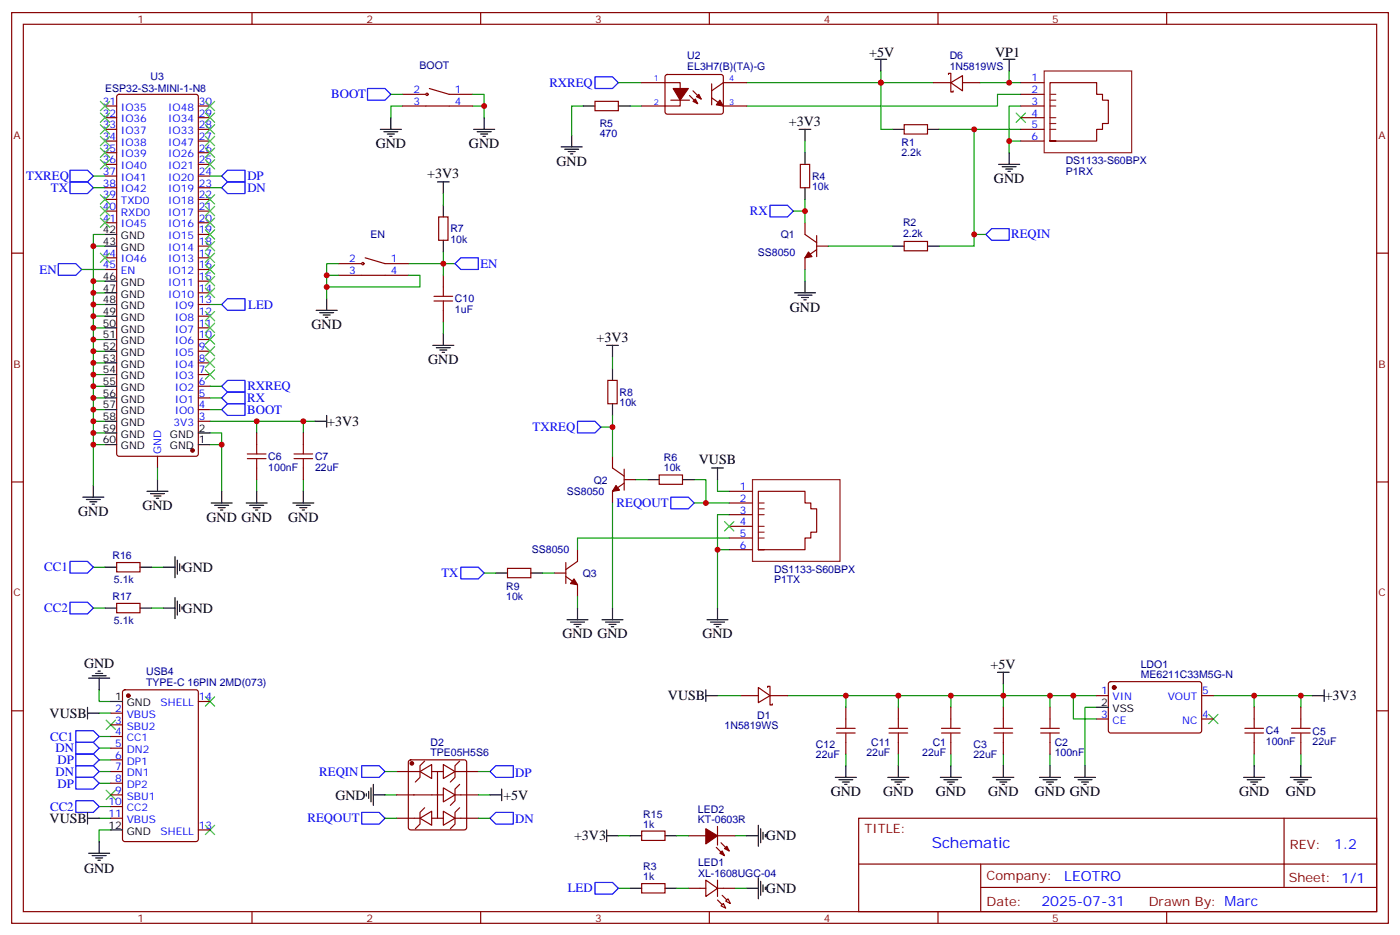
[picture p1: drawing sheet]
<svg xmlns="http://www.w3.org/2000/svg" width="423mm" height="283mm" viewBox="0 0 423 283" stroke-linecap="round" stroke-linejoin="round" font-family="sans-serif">
<g fill="none" stroke="#870000" stroke-width=".35">
<path d="M3.5 3.8h416.3v275.2h-416.3zM7.1 7.3h409.2v268.1h-409.2zM76.2 3.8v3.5M145.3 3.8v3.5M214.5 3.8v3.5M283.6 3.8v3.5M352.8 3.8v3.5M31.7 32h3.6M31.7 35.6h3.6M31.7 39.1h3.6M35.5 28.7l.5-.2h23.3l.6 .4 .1 108.3-.3 .5-.4 .2h-23.3l-.5-.3-.2-.4v-108zM60 32h3.5"/>
<path d="M60 35.6h3.5M60 39.1h3.5M121.7 28.5h7.1M121.7 32h21.2M129.8 26.7l6 1.8h7.1M179.9 30.6h7.1v2.8h-7.1zM194 25h11.7v7h-11.7M201.3 22.7l.5-.2 16.5 .1 .4 .6v10.9l-.7 .4-16.5-.1-.4-.6v-10.6zM202.8 30.3h5.7M208.5 28.9l2.5 2.4M209.5 27.4l2.5 2.5M215.2 29.6l3.5 2.4h7.1"/>
<path d="M215.2 25.3v6.4M225.8 25h-7.1l-3.5 2.4M273.4 37.7h7.1v2.8h-7.1zM282.2 25h5.3M286.8 22.5v-.3h.7v2.8M287.5 25l3.5-2.1v4.5zM287.5 25v2.8h.7v-.4M291 25h5.3M308.7 25h7M308.7 28.5h7M308.7 32h7M308.7 35.6h7"/>
<path d="M308.7 39.1h7M31.7 42.6h3.6M31.7 56.7h3.6M31.7 53.2h3.6M31.7 49.7h3.6M31.7 46.1h3.6M60 42.6h3.5M60 56.7h3.5M60 53.2h3.5M60 49.7h3.5M60 46.1h3.5M242 49.7h2.8v7h-2.8z"/>
<path d="M308.7 42.6h7M317.5 42.6v-17.6h14.1v3.5h1.8v1.8h1.7v7h-1.7v1.8h-1.8v3.5h-14.1h1.8M3.5 76.5h3.6M31.7 77.9h3.6M31.7 67.3h3.6M31.7 63.8h3.6M31.7 60.3h3.6M60 74.4h3.5M60 77.9h3.5M60 70.8h3.5M60 67.3h3.5M60 63.8h3.5"/>
<path d="M60 60.3h3.5M102.3 79.7h7.1M110.4 77.9l6 1.8h7.1M132.6 65.5h2.9v7.1h-2.9zM243.4 67.3v3.5l3.5 2.5M246.9 75.4l-3.5 2.5v3.5M246.9 74.4h3.6M246.9 71.2v6.3M273.4 73h7.1v2.8h-7.1zM416.3 76.5h3.5M31.7 81.4h3.6M60 99.1h3.5"/>
<path d="M60 95.5h3.5M60 92h3.5M60 88.5h3.5M60 84.9h3.5M60 81.4h3.5M102.3 83.2h21.2M134.1 83.2v3.5M134.1 93.8v3.5M60 116.7h3.5M60 113.2h3.5M60 109.6h3.5M60 106.1h3.5"/>
<path d="M60 102.6h3.5M183.8 114.9h2.8v7.1h-2.8zM47.6 137.9v3.5M60 127.3h3.5M60 123.8h3.5M60 120.2h3.5M77.6 130.8v3.5M91.7 130.8v3.5M185.2 137.9v3.5l3.5 2.5M3.5 145.6h3.6M77.6 141.4v3.5M91.7 141.4v3.5"/>
<path d="M188.7 146l-3.5 2.4v3.6M188.7 144.9h3.6M188.7 141.7v6.4M199.3 143.5h7.1v2.8h-7.1zM220.5 148.4h7M220.5 152h7M220.5 155.5h7M220.5 159h7M416.3 145.6h3.5M35.3 170h7v2.8h-7zM153.5 171.7h7v2.9h-7zM167.6 173.1h3.5"/>
<path d="M171.1 174.2l3.5 2.5v3.5M171.1 170v6.3M174.6 166.1v3.5l-3.5 2.5M220.5 162.6h7M220.5 166.1h7M229.3 166.1v-17.7h14.1v3.6h1.8v1.7h1.7v7.1h-1.7v1.8h-1.8v3.5h-14.1h1.8M35.3 182.3h7v2.8h-7zM3.5 214.8h3.6M33.5 215.5h3.5M33.5 219h3.5M37.3 208.6l.4-.2h21.6l.6 .5 .1 44.7-.5 .6-21.8 .1-.6-.5-.1-44.7zM60 211.9h3.5"/>
<path d="M224 210.2h5.3M229.3 207.7l3.5 2.5-3.5 2.1zM232.1 207.7v-.3h.7v2.8M232.8 210.2v2.8h.7v-.3M232.8 210.2h5.3M255.8 213.7v3.5M271.6 213.7v3.5M287.5 213.7v3.5M303.4 213.7v3.5M317.5 213.7v3.5M331.6 210.2h3.5M331.6 217.2h3.5"/>
<path d="M335.4 206.2l.4-.2h27.1l.5 .7-.1 14.3-.6 .5-27.1-.1-.5-.6v-14.1zM363.4 210.2h3.5M363.4 217.2h3.5M379.2 213.7v3.5M393.3 213.7v3.5M416.3 214.8h3.5M33.5 222.5h3.5M33.5 226.1h3.5M33.5 229.6h3.5M33.5 233.1h3.5M33.5 236.6h3.5M119.9 233.1h7.1"/>
<path d="M123.7 229.8l.5-.2h16.2l.5 .2 .2 .5v19.7l-.2 .5-.5 .3h-16.2l-.5-.3-.2-.5v-19.7zM127 233.1l3.5-2.1v4.2zM128.4 229.9l-1.4 1.5v3.5l-1.4 1.4M134.1 238.1l3.5 2.1-3.5 2.1zM134.1 231l3.5 2.1-3.5 2.1zM139 237l-1.4 1.4v3.5l-1.4 1.4M139 229.9l-1.4 1.5v3.5l-1.4 1.4M139.3 233.1h5.3M255.8 224.3v3.5M271.6 224.3v3.5M287.5 224.3v3.5M303.4 224.3v3.5"/>
<path d="M317.5 224.3v3.5M379.2 224.3v3.5M393.3 224.3v3.5M33.5 240.2h3.5M33.5 243.7h3.5M33.5 247.2h3.5M60 250.8h3.5M119.9 240.2h6.9M119.9 247.2h7.1M127 247.2l3.5-2.1v4.2zM128.4 244.1l-1.4 1.4v3.5l-1.4 1.4M134.1 245.1l3.5 2.1-3.5 2.1z"/>
<path d="M139 244.1l-1.4 1.4v3.5l-1.4 1.4M139.3 240.2h5.3M139.3 247.2h5.3M194 251.1h7.1v2.8h-7.1zM208.1 252.5h5.3M216.6 256l2.5 2.5M217 252.5h5.2M217 249.7v5.6M218 254.6l2.5 2.5M259.6 247.2h156.7v28.2h-156.7zM388.3 247.3v20.8M76.2 275.4v3.6"/>
<path d="M145.3 275.4v3.6M194 267h7.1v2.8h-7.1zM208.1 268.4h5.3M213.4 265.9l3.6 2.5-3.6 2.5zM214.5 275.4v3.6M217 265.9v5M217 268.4h5.2M218 273.7l.7-.7 .7 1.4zM219.4 272.3l.7-.7 .7 1.4zM259.7 261.1h156.4M283.6 275.4v3.6M296.6 268.1h119.5"/>
<path d="M296.6 261.1v14.1M352.8 275.4v3.6"/>
<circle cx="129.1" cy="28.5" r=".35"/>
<circle cx="109.7" cy="79.7" r=".35"/>
</g>
<g fill="none" stroke="#000" stroke-width=".35">
<path d="M264.6 17.9h3.5M266.3 17.9v3.5M303.4 17.9h3.5M305.2 17.9v3.5M115 39.1h6.4M116.1 39.8h4.2M118.2 35.6v3.5M143.2 39.1h6.4M144.3 39.8h4.2M146.4 35.6v3.5M176.4 32h3.5M187 32h3.5"/>
<path d="M241.7 39.1h3.5M243.4 39.1v3.5M269.9 39.1h3.5M280.5 39.1h3.5M117.1 40.5h2.1M117.8 41.2h.7M132.3 55h3.5M134.1 55v3.5M145.3 40.5h2.2M146 41.2h.8M169.7 44.4h6.3M170.7 45.1h4.3"/>
<path d="M171.8 45.8h2.1M172.5 46.5h.7M172.9 40.9v3.5M243.4 46.1v3.6M243.4 56.7v3.6M302 49.7h6.3M303 50.4h4.3M304.1 51.1h2.1M304.8 51.8h.7M305.2 46.1v3.6M31.7 74.4h3.6M31.7 70.8h3.6"/>
<path d="M134.1 62v3.5M134.1 72.6v3.5M269.9 74.4h3.5M280.5 74.4h3.5M31.7 88.5h3.6M31.7 84.9h3.6M31.7 92h3.6M31.7 95.5h3.6M31.7 99.1h3.6M95.6 93.8h6.4M96.7 94.5h4.2M97.7 95.2h2.1"/>
<path d="M98.4 95.9h.7M98.8 90.2v3.6M240.2 88.5h6.4M241.3 89.2h4.2M242.4 89.9h2.1M243.1 90.6h.7M243.4 84.9v3.6M31.7 102.6h3.6M31.7 106.1h3.6M31.7 109.6h3.6M31.7 113.2h3.6M31.7 116.7h3.6"/>
<path d="M130.9 104.4h6.3M131.9 105.1h4.3M133 105.8h2.1M133.7 106.5h.7M134.1 100.8v3.6M183.4 104.4h3.6M185.2 104.4v3.5M185.2 111.4v3.5M31.7 127.3h3.6M31.7 134.3h3.6M31.7 130.8h3.6M31.7 120.2h3.6"/>
<path d="M31.7 123.8h3.6M60 134.3h3.5M60 130.8h3.5M95.2 127.3h3.6M98.8 125.5v3.5M185.2 122v3.5M25 150.2h6.4M26.1 150.9h4.2M27.2 151.6h2.1M27.9 152.3h.7M28.2 146.7v3.5M44.4 148.4h6.4"/>
<path d="M45.5 149.2h4.2M46.6 149.9h2.1M47.3 150.6h.7M47.6 144.9v3.5M63.9 152h6.3M64.9 152.7h4.2M66 153.4h2.1M66.7 154.1h.7M67 148.4v3.6M74.4 152h6.4M75.5 152.7h4.2M76.6 153.4h2.1"/>
<path d="M77.3 154.1h.7M77.6 148.4v3.6M88.5 152h6.4M89.6 152.7h4.2M90.7 153.4h2.1M91.4 154.1h.7M91.7 148.4v3.6M195.8 144.9h3.5M206.4 144.9h3.5M215.2 141.4h3.5M217 141.4v3.5M31.7 171.4h3.6"/>
<path d="M42.3 171.4h3.6M49.4 171.4h3.5M52.9 168.2v6.4M53.6 169.3v4.2M54.3 170.3v2.1M55 171v.7M149.9 173.1h3.6M160.5 173.1h3.5M31.7 183.7h3.6M42.3 183.7h3.6M49.4 183.7h3.5M52.9 180.6v6.3"/>
<path d="M53.6 181.6v4.2M54.3 182.7v2.1M55 183.4v.7M171.4 187.3h6.4M172.5 188h4.2M173.6 188.7h2.1M174.3 189.4h.7M174.6 183.7v3.6M182 187.3h6.4M183.1 188h4.2M184.1 188.7h2.2M184.9 189.4h.7"/>
<path d="M185.2 183.7v3.6M213.8 187.3h6.3M214.8 188h4.3M215.9 188.7h2.1M216.6 189.4h.7M217 183.7v3.6M26.5 213.7v3.5M26.5 215.5h3.5M26.8 204.9h6.4M27.9 204.2h4.2M28.9 203.5h2.1M29.6 202.8h.7"/>
<path d="M30 204.9v3.5M33.5 211.9h3.5M213.4 210.2h3.6M213.4 208.4v3.5M301.6 203.1h3.6M303.4 203.1v3.6M331.6 213.7h3.5M396.9 210.2h3.5M400.4 208.4v3.5M110.8 239.8v.7M111.5 239.1v2.1M112.2 238.1v4.2"/>
<path d="M112.9 237v6.3M151.7 238.4v3.5M252.6 234.9h6.3M253.6 235.6h4.3M254.7 236.3h2.1M255.4 237h.7M255.8 231.4v3.5M268.5 234.9h6.3M269.5 235.6h4.3M270.6 236.3h2.1M271.3 237h.7M271.6 231.4v3.5"/>
<path d="M284.3 234.9h6.4M285.4 235.6h4.2M286.5 236.3h2.1M287.2 237h.7M287.5 231.4v3.5M300.2 234.9h6.4M301.3 235.6h4.2M302.3 236.3h2.1M303 237h.7M303.4 231.4v3.5M314.3 234.9h6.4M315.4 235.6h4.2"/>
<path d="M316.4 236.3h2.2M317.1 237h.8M317.5 231.4v3.5M324.9 234.9h6.4M326 235.6h4.2M327 236.3h2.1M327.7 237h.7M328.1 231.4v3.5M376.1 234.9h6.3M377.1 235.6h4.3M378.2 236.3h2.1M378.9 237h.7"/>
<path d="M379.2 231.4v3.5M390.2 234.9h6.3M391.2 235.6h4.3M392.3 236.3h2.1M393 237h.7M393.3 231.4v3.5M26.5 247.2h3.5M26.5 245.5v3.5M26.8 257.8h6.4M27.9 258.5h4.2M28.9 259.2h2.1M29.6 259.9h.7"/>
<path d="M30 254.3v3.5M33.5 250.8h3.5M112.9 240.2h3.5M148.2 240.2h3.5M183.4 252.5h3.6M183.4 250.8v3.5M190.5 252.5h3.5M201.1 252.5h3.5M225.8 252.5h3.5M229.3 249.3v6.4M230 250.4v4.2M230.7 251.5v2.1"/>
<path d="M231.4 252.2v.7M190.5 268.4h3.5M201.1 268.4h3.5M225.8 268.4h3.5M229.3 265.2v6.4M230 266.3v4.2M230.7 267.3v2.2M231.4 268v.7"/>
</g>
<g fill="none" stroke="#008700" stroke-width=".35">
<path d="M118.2 28.5h3.5M121.7 32h-3.5v3.6M142.9 32h3.5v3.6M142.9 28.5h3.5v3.5M176.4 32h-3.5v8.9M187 25h7M190.5 32h3.5M225.8 25h56.4M266.3 21.4v17.7h3.6M284 39.1h24.7M294.6 39.1v35.3h-10.6M296.3 25h12.4"/>
<path d="M305.2 21.4v3.6M308.7 32h-3.5v14.1M308.7 28.5h-7.1v3.5h-75.8M28.2 56.7h3.5M28.2 53.2h3.5M63.5 56.7h3.5M63.5 53.2h3.5M134.1 58.5v3.5M243.4 42.6v3.5M305.2 42.6h3.5M28.2 74.4h3.5M31.7 70.8h-3.5v75.9"/>
<path d="M102.3 79.7h-3.5v10.5M123.5 79.7h14.1M134.1 76.1v7.1M239.9 63.8h3.5M243.4 60.3v7M250.5 74.4h19.4M294.6 70.8h3.5M24.7 81.4h7M28.2 92h3.5M28.2 84.9h3.5M28.2 88.5h3.5M28.2 95.5h3.5"/>
<path d="M28.2 99.1h3.5M63.5 92h3.5M98.8 83.2h3.5M123.5 83.2h3.5v3.5h-28.2M134.1 97.3v3.5M243.4 81.4v3.5M28.2 116.7h3.5M28.2 113.2h3.5M28.2 109.6h3.5M28.2 106.1h3.5M28.2 102.6h3.5M63.5 116.7h3.5"/>
<path d="M185.2 107.9v3.5M28.2 127.3h3.5M28.2 134.3h3.5M28.2 123.8h3.5M28.2 120.2h3.5M28.2 130.8h3.5M63.5 130.8h3.5v17.6M63.5 127.3h31.7M63.5 134.3h3.5M63.5 123.8h3.5M63.5 120.2h3.5M77.6 127.3v3.5"/>
<path d="M91.7 127.3v3.5M181.7 129h3.5M185.2 125.5v12.4M47.6 141.4v3.5M77.6 144.9v3.5M91.7 144.9v3.5M185.2 152v31.7M192.3 144.9h3.5M209.9 144.9h3.5v7.1h7.1M209.9 152h3.5M217 144.9v3.5h3.5M220.5 155.5h-3.5v28.2"/>
<path d="M28.2 171.4h3.5M45.9 171.4h3.5M146.4 173.1h3.5M164 173.1h3.6M217 166.1h3.5M220.5 162.6h-45.9v3.5M28.2 183.7h3.5M45.9 183.7h3.5M174.6 180.2v3.5M30 208.4v3.5h3.5M30 215.5h3.5M217 210.2h7"/>
<path d="M238.1 210.2h93.5M255.8 210.2v3.5M271.6 210.2v3.5M287.5 210.2v3.5M303.4 206.7v7M317.5 210.2v3.5M324.6 210.2v7h7M331.6 213.7h-3.5v17.7M366.9 210.2h30M379.2 210.2v3.5M393.3 210.2v3.5M30 236.6h3.5"/>
<path d="M30 233.1h3.5M30 229.6h3.5M30 226.1h3.5M30 222.5h3.5M116.4 233.1h3.5M144.6 233.1h3.6M255.8 227.8v3.6M271.6 227.8v3.6M287.5 227.8v3.6M303.4 227.8v3.6M317.5 227.8v3.6M379.2 227.8v3.6"/>
<path d="M393.3 227.8v3.6M30 247.2h3.5M30 243.7h3.5M33.5 250.8h-3.5v3.5M116.4 247.2h3.5M116.4 240.2h3.5M144.6 247.2h3.6M144.6 240.2h3.6M187 252.5h3.5M204.6 252.5h3.5M222.2 252.5h3.6M187 268.4h3.5"/>
<path d="M204.6 268.4h3.5M222.2 268.4h3.6"/>
</g>
<g fill="#870000" stroke="#870000" stroke-width=".35">
<path d="M244.5 76.1l1 1.4-2.1 .4z"/>
<path d="M219.1 256.4l.7-.7 .7 1.4z"/>
<path d="M217.7 257.8l.7-.7 .7 1.4z"/>
<path d="M213.4 250.4l3.6 2.1-3.6 2.5z"/>
<path d="M186.3 146.7l1 1.4-2.1 .3z"/>
<path d="M173.6 174.9l1 1.8-2.1-.4z"/>
<path d="M218.4 270.5l1.4 1.4z"/>
<path d="M217 271.9l1.4 1.4z"/>
<path d="M217.7 30.3l1 1.7-2.1-.3z"/>
<path d="M210.3 29.9l.7 1.4-1.5-.7z"/>
<path d="M210.6 29.2l.7-.7 .7 1.4z"/>
<path d="M203.6 26.7h4.5l-2.4 3.6z"/>
<circle cx="38.8" cy="210.2" r=".53"/>
<circle cx="336.9" cy="207.7" r=".53"/>
<circle cx="124.5" cy="230.6" r=".53"/>
<circle cx="58.2" cy="136.1" r=".53"/>
</g>
<g fill="none" stroke="#00f" stroke-width=".35">
<path d="M111.1 26.7h5.3l1.8 1.8-1.8 1.8h-5.3zM179.9 23.2h5.3l1.8 1.8-1.8 1.7h-5.3zM21.2 55h5.3l1.7 1.7-1.7 1.8h-5.3zM21.2 51.4h5.3l1.7 1.8-1.7 1.8h-5.3zM67 56.7l1.8-1.7h5.3v3.5h-5.3zM67 53.2l1.8-1.8h5.3v3.6h-5.3zM17.6 79.7h5.3l1.8 1.7-1.8 1.8h-5.3zM137.6 79.7l1.7-1.8h5.3v3.5h-5.3zM232.8 62h5.3l1.8 1.8-1.8 1.7h-5.3zM298.1 70.8l1.8-1.7h5.3v3.5h-5.3zM67 92l1.8-1.8h5.3v3.6h-5.3zM67 116.7l1.8-1.8h5.3v3.6h-5.3z"/>
<path d="M67 120.2l1.8-1.7h5.3v3.5h-5.3zM68.8 122h5.3v3.5h-5.3l-1.8-1.7zM174.6 127.3h5.3l1.8 1.7-1.8 1.8h-5.3zM202.8 150.2h5.3l1.8 1.8-1.8 1.7h-5.3zM21.2 169.6h5.3l1.7 1.8-1.7 1.7h-5.3zM139.3 171.4h5.3l1.8 1.7-1.8 1.8h-5.3zM21.2 182h5.3l1.7 1.7-1.7 1.8h-5.3zM22.9 234.9h5.3l1.8 1.7-1.8 1.8h-5.3zM22.9 224.3h5.3l1.8 1.8-1.8 1.7h-5.3zM22.9 220.8h5.3l1.8 1.7-1.8 1.8h-5.3zM22.9 227.8h5.3l1.8 1.8-1.8 1.8h-5.3zM22.9 231.4h5.3l1.8 1.7-1.8 1.8h-5.3z"/>
<path d="M109.4 231.4h5.3l1.7 1.7-1.7 1.8h-5.3zM148.2 233.1l1.7-1.7h5.3v3.5h-5.3zM22.9 241.9h5.3l1.8 1.8-1.8 1.8h-5.3zM109.4 245.5h5.3l1.7 1.7-1.7 1.8h-5.3zM148.2 247.2l1.7-1.7h5.3v3.5h-5.3zM179.9 266.6h5.3l1.8 1.8-1.8 1.8h-5.3z"/>
</g>
<g fill="none" stroke="#3c3" stroke-width=".35">
<path d="M30.3 30.6l2.9 2.8M30.3 34.1l2.9 2.9M30.3 37.7l2.9 2.8M33.2 30.6l-2.9 2.8M33.2 34.1l-2.9 2.9M33.2 37.7l-2.9 2.8M62.1 30.6l2.8 2.8M62.1 34.1l2.8 2.9M62.1 37.7l2.8 2.8M64.9 30.6l-2.8 2.8M64.9 34.1l-2.8 2.9M64.9 37.7l-2.8 2.8"/>
<path d="M307.3 34.1l2.8 2.9M310.1 34.1l-2.8 2.9M30.3 41.2l2.9 2.8M30.3 44.7l2.9 2.9M30.3 48.3l2.9 2.8M30.3 58.8l2.9 2.9M33.2 41.2l-2.9 2.8M33.2 44.7l-2.9 2.9M33.2 48.3l-2.9 2.8M33.2 58.8l-2.9 2.9M62.1 58.8l2.8 2.9M62.1 41.2l2.8 2.8"/>
<path d="M62.1 44.7l2.8 2.9M62.1 48.3l2.8 2.8M64.9 44.7l-2.8 2.9M64.9 58.8l-2.8 2.9M64.9 41.2l-2.8 2.8M64.9 48.3l-2.8 2.8M30.3 76.5l2.9 2.8M30.3 62.4l2.9 2.8M30.3 65.9l2.9 2.8M33.2 76.5l-2.9 2.8M33.2 62.4l-2.9 2.8M33.2 65.9l-2.9 2.8"/>
<path d="M62.1 65.9l2.8 2.8M62.1 69.4l2.8 2.8M62.1 73l2.8 2.8M62.1 76.5l2.8 2.8M62.1 62.4l2.8 2.8M64.9 62.4l-2.8 2.8M64.9 65.9l-2.8 2.8M64.9 69.4l-2.8 2.8M64.9 73l-2.8 2.8M64.9 76.5l-2.8 2.8M62.1 97.6l2.8 2.9M62.1 94.1l2.8 2.8"/>
<path d="M62.1 80l2.8 2.8M62.1 83.5l2.8 2.9M62.1 87.1l2.8 2.8M64.9 97.6l-2.8 2.9M64.9 94.1l-2.8 2.8M64.9 80l-2.8 2.8M64.9 83.5l-2.8 2.9M64.9 87.1l-2.8 2.8M62.1 111.8l2.8 2.8M62.1 108.2l2.8 2.9M62.1 104.7l2.8 2.8M62.1 101.2l2.8 2.8"/>
<path d="M64.9 111.8l-2.8 2.8M64.9 108.2l-2.8 2.9M64.9 104.7l-2.8 2.8M64.9 101.2l-2.8 2.8M219.1 157.6l2.8 2.8M221.9 157.6l-2.8 2.8M32.1 217.6l2.8 2.8M34.9 217.6l-2.8 2.8M62.1 210.5l2.8 2.9M64.9 210.5l-2.8 2.9M365.5 215.8l2.8 2.9M368.3 215.8l-2.8 2.9"/>
<path d="M32.1 238.8l2.8 2.8M34.9 238.8l-2.8 2.8M62.1 249.3l2.8 2.9M64.9 249.3l-2.8 2.9"/>
</g>
<g fill="none" stroke="#a10000" stroke-width=".35">
<path d="M131.2 90.9h5.7M131.2 89.5h5.7M134.1 86.7v2.8M134.1 90.9v2.9M74.8 138.6h5.6M74.8 137.2h5.6M77.6 134.3v2.9M77.6 138.6v2.8M88.9 138.6h5.6M88.9 137.2h5.6M91.7 134.3v2.9M91.7 138.6v2.8"/>
<path d="M255.8 217.2v2.9M271.6 217.2v2.9M287.5 217.2v2.9M303.4 217.2v2.9M317.5 217.2v2.9M379.2 217.2v2.9M393.3 217.2v2.9M252.9 221.5h5.7M252.9 220.1h5.7M255.8 221.5v2.8M268.8 221.5h5.7M268.8 220.1h5.7"/>
<path d="M271.6 221.5v2.8M284.7 221.5h5.6M284.7 220.1h5.6M287.5 221.5v2.8M300.6 221.5h5.6M300.6 220.1h5.6M303.4 221.5v2.8M314.7 221.5h5.6M314.7 220.1h5.6M317.5 221.5v2.8M376.4 221.5h5.7M376.4 220.1h5.7"/>
<path d="M379.2 221.5v2.8M390.5 221.5h5.7M390.5 220.1h5.7M393.3 221.5v2.8"/>
</g>
<g fill="none" stroke="#8c2424" stroke-width=".35">
<path d="M315.7 21.4h26.5v24.7h-26.5zM317.5 39.1h1.8M317.5 37.3h1.8M317.5 35.6h1.8M317.5 32h1.8M317.5 30.3h1.8M317.5 28.5h1.8M227.5 144.9h26.5v24.7h-26.5zM229.3 159h1.8M229.3 155.5h1.8M229.3 153.7h1.8M229.3 152h1.8"/>
<path d="M229.3 162.6h1.8M229.3 160.8h1.8"/>
</g>
<path d="M130.5 233.1h3.6M132.3 233.1v14.1M137.6 233.1h1.7M127 240.2h7.1M130.5 247.2h3.6M137.6 240.2h1.7M137.6 247.2h1.7" fill="none" stroke="#800000" stroke-width=".35"/>
<g fill="#c00">
<circle cx="305.2" cy="42.6" r=".88"/>
<circle cx="266.3" cy="25" r=".88"/>
<circle cx="243.4" cy="63.8" r=".88"/>
<circle cx="294.6" cy="39.1" r=".88"/>
<circle cx="294.6" cy="70.8" r=".88"/>
<circle cx="77.6" cy="127.3" r=".88"/>
<circle cx="91.7" cy="127.3" r=".88"/>
<circle cx="67" cy="134.3" r=".88"/>
<circle cx="134.1" cy="79.7" r=".88"/>
<circle cx="317.5" cy="210.2" r=".88"/>
<circle cx="379.2" cy="210.2" r=".88"/>
<circle cx="324.6" cy="210.2" r=".88"/>
<circle cx="393.3" cy="210.2" r=".88"/>
<circle cx="303.4" cy="210.2" r=".88"/>
<circle cx="287.5" cy="210.2" r=".88"/>
<circle cx="305.2" cy="25" r=".88"/>
<circle cx="98.8" cy="83.2" r=".88"/>
<circle cx="98.8" cy="86.7" r=".88"/>
<circle cx="146.4" cy="32" r=".88"/>
<circle cx="213.4" cy="152" r=".88"/>
<circle cx="185.2" cy="129" r=".88"/>
<circle cx="271.6" cy="210.2" r=".88"/>
<circle cx="255.8" cy="210.2" r=".88"/>
<circle cx="217" cy="166.1" r=".88"/>
<circle cx="28.2" cy="74.4" r=".88"/>
<circle cx="28.2" cy="84.9" r=".88"/>
<circle cx="28.2" cy="88.5" r=".88"/>
<circle cx="28.2" cy="92" r=".88"/>
<circle cx="28.2" cy="95.5" r=".88"/>
<circle cx="28.2" cy="134.3" r=".88"/>
<circle cx="28.2" cy="130.8" r=".88"/>
<circle cx="28.2" cy="127.3" r=".88"/>
<circle cx="28.2" cy="123.8" r=".88"/>
<circle cx="28.2" cy="120.2" r=".88"/>
<circle cx="28.2" cy="116.7" r=".88"/>
<circle cx="28.2" cy="113.2" r=".88"/>
<circle cx="28.2" cy="109.6" r=".88"/>
<circle cx="28.2" cy="106.1" r=".88"/>
<circle cx="28.2" cy="102.6" r=".88"/>
<circle cx="28.2" cy="99.1" r=".88"/>
</g>
<text font-size="4.6" fill="#00f" x="281.7" y="256.3">Schematic</text>
<g font-size="4.2">
<text x="262.8" y="17.2">+5V</text>
<text x="300.9" y="17.2">VP1</text>
<text x="238.6" y="38">+3V3</text>
<text x="113.6" y="44.7">GND</text>
<text x="141.8" y="44.7">GND</text>
<text x="129.2" y="53.9">+3V3</text>
<text x="168.3" y="50">GND</text>
<text x="300.6" y="55.3">GND</text>
<text x="238.8" y="94.1">GND</text>
<text x="94.2" y="99.4">GND</text>
<text x="180.4" y="103.2">+3V3</text>
<text x="129.5" y="110">GND</text>
<text x="99" y="128.7">+3V3</text>
<text x="211.3" y="140.3">VUSB</text>
<text x="23.6" y="155.9">GND</text>
<text x="43" y="154.1">GND</text>
<text x="62.4" y="157.6">GND GND</text>
<text x="87.1" y="157.6">GND</text>
<text x="55.2" y="172.8">GND</text>
<text x="55.2" y="185.1">GND</text>
<text x="170" y="192.9">GND GND</text>
<text x="212.4" y="192.9">GND</text>
<text x="25.4" y="201.7">GND</text>
<text x="299.6" y="202.1">+5V</text>
<text x="202" y="211.6">VUSB</text>
<text x="400.6" y="211.6">+3V3</text>
<text x="15" y="216.9">VUSB</text>
<text x="101.4" y="241.6">GND</text>
<text x="152.2" y="241.6">+5V</text>
<text x="251.2" y="240.5">GND</text>
<text x="267.1" y="240.5">GND</text>
<text x="282.9" y="240.5">GND</text>
<text x="298.8" y="240.5">GND</text>
<text x="312.9" y="240.5">GND GND</text>
<text x="374.6" y="240.5">GND</text>
<text x="388.8" y="240.5">GND</text>
<text x="15" y="248.7">VUSB</text>
<text x="173.6" y="253.9">+3V3</text>
<text x="231.6" y="253.9">GND</text>
<text x="25.4" y="263.9">GND</text>
<text x="231.6" y="269.8">GND</text>
</g>
<g font-size="4.2" fill="#00f">
<text x="403.4" y="256.5">1.2</text>
<text x="321.8" y="266.1">LEOTRO</text>
<text x="314.9" y="273.9">2025-07-31</text>
</g>
<g font-size="3.9" fill="#00f">
<text x="100.2" y="29.7">BOOT</text>
<text x="166.1" y="26.2">RXREQ</text>
<text x="7.9" y="54.5">TXREQ</text>
<text x="15.4" y="57.9">TX</text>
<text x="74.8" y="58">DN</text>
<text x="74.8" y="54.5">DP</text>
<text x="226.8" y="65">RX</text>
<text x="305.8" y="72">REQIN</text>
<text x="12" y="82.7">EN</text>
<text x="145.3" y="81">EN</text>
<text x="75" y="93.2">LED</text>
<text x="74.8" y="117.9">RXREQ</text>
<text x="74.8" y="125.1">BOOT</text>
<text x="74.8" y="121.6">RX</text>
<text x="161" y="130.3">TXREQ</text>
<text x="186.5" y="153.2">REQOUT</text>
<text x="13.4" y="172.6">CC1</text>
<text x="133.5" y="174.4">TX</text>
<text x="13.4" y="185">CC2</text>
<text x="15.2" y="223.8">CC1</text>
<text x="16.8" y="227.3">DN</text>
<text x="17.4" y="230.9">DP</text>
<text x="16.8" y="234.4">DN</text>
<text x="17.4" y="238">DP</text>
<text x="96.5" y="234.4">REQIN</text>
<text x="155.8" y="234.7">DP</text>
<text x="15.2" y="245">CC2</text>
<text x="93" y="248.5">REQOUT</text>
<text x="155.8" y="248.8">DN</text>
<text x="171.7" y="269.6">LED</text>
</g>
<g font-size="3.9" fill="#800">
<text x="261.4" y="251.8">TITLE:</text>
<text x="390" y="256.5">REV:</text>
<text x="298.3" y="266">Company:</text>
<text x="389.7" y="266.6">Sheet: 1/1</text>
<text x="298.3" y="273.7">Date:</text>
<text x="347.4" y="273.8">Drawn By: Marc</text>
</g>
<g font-size="3.2" fill="#800">
<text x="41.6" y="6.8">1</text>
<text x="110.8" y="6.8">2</text>
<text x="179.9" y="6.8">3</text>
<text x="249.1" y="6.8">4</text>
<text x="318.2" y="6.8">5</text>
<text x="4.1" y="41.9">A</text>
<text x="416.8" y="41.9">A</text>
<text x="4.1" y="111.1">B</text>
<text x="416.8" y="111.1">B</text>
<text x="4.1" y="180.2">C</text>
<text x="416.8" y="180.2">C</text>
<text x="41.6" y="278.4">1</text>
<text x="110.8" y="278.4">2</text>
<text x="179.9" y="278.4">3</text>
<text x="249.1" y="278.4">4</text>
<text x="318.2" y="278.4">5</text>
</g>
<g font-size="3.2" fill="#000080">
<text x="207.8" y="17.9">U2</text>
<text x="287.2" y="18">D6</text>
<text x="126.9" y="20.7">BOOT</text>
<text x="207.8" y="21.1">EL3H7(B)(TA)-G</text>
<text x="287.2" y="21.1">1N5819WS</text>
<text x="31.8" y="27.9">ESP32-S3-MINI-1-N8</text>
<text x="45.5" y="24.3">U3</text>
<text x="181.3" y="41.4">470</text>
<text x="181.3" y="38.4">R5</text>
<text x="272.6" y="47.3">2.2k</text>
<text x="272.6" y="44.1">R1</text>
<text x="322.2" y="49.7">DS1133-S60BPX</text>
<text x="322.2" y="52.8">P1RX</text>
<text x="245.5" y="57.5">10k</text>
<text x="245.5" y="54.4">R4</text>
<text x="112" y="71.9">EN</text>
<text x="136.2" y="70.2">R7</text>
<text x="236.1" y="71.9">Q1</text>
<text x="273.1" y="71.5">2.2k</text>
<text x="273.1" y="68.4">R2</text>
<text x="136.2" y="73.4">10k</text>
<text x="229.2" y="77.2">SS8050</text>
<text x="137.6" y="94.6">1uF</text>
<text x="137.6" y="91.4">C10</text>
<text x="187.3" y="119.6">R8</text>
<text x="187.3" y="122.8">10k</text>
<text x="81.1" y="142.2">100nF</text>
<text x="81.1" y="139">C6</text>
<text x="95.2" y="142.2">22uF</text>
<text x="95.2" y="139">C7</text>
<text x="200.7" y="142.5">10k</text>
<text x="200.7" y="139.3">R6</text>
<text x="171.4" y="149.5">SS8050</text>
<text x="179.6" y="146.1">Q2</text>
<text x="160.8" y="167.1">SS8050</text>
<text x="34" y="169">R16</text>
<text x="234.1" y="173.1">DS1133-S60BPX</text>
<text x="34.5" y="176">5.1k</text>
<text x="153.1" y="178.2">R9</text>
<text x="176.2" y="174.5">Q3</text>
<text x="234.1" y="176.3">P1TX</text>
<text x="34" y="181.3">R17</text>
<text x="153.1" y="181.3">10k</text>
<text x="34.5" y="188.4">5.1k</text>
<text x="344.9" y="201.7">LDO1</text>
<text x="44.2" y="207.2">TYPE-C 16PIN 2MD(073)</text>
<text x="44.2" y="204.1">USB4</text>
<text x="344.9" y="204.9">ME6211C33M5G-N</text>
<text x="219.1" y="220.1">1N5819WS</text>
<text x="229" y="217.2">D1</text>
<text x="382.8" y="221.9">C4</text>
<text x="396.9" y="221.9">C5</text>
<text x="130.2" y="225.3">D2</text>
<text x="246.7" y="225.9">C12</text>
<text x="263.4" y="225.4">C11</text>
<text x="282" y="225.4">C1</text>
<text x="294.3" y="225.9">C3</text>
<text x="318.9" y="225.4">C2</text>
<text x="382.8" y="225.1">100nF</text>
<text x="396.9" y="225.1">22uF</text>
<text x="130.2" y="228.5">TPE05H5S6</text>
<text x="246.7" y="229">22uF</text>
<text x="262" y="228.6">22uF</text>
<text x="278.9" y="228.6">22uF</text>
<text x="294.3" y="229">22uF</text>
<text x="318.9" y="228.5">100nF</text>
<text x="211.1" y="245.7">LED2</text>
<text x="194.5" y="250">1k</text>
<text x="194.5" y="247.1">R15</text>
<text x="211.1" y="248.6">KT-0603R</text>
<text x="194.5" y="263">R3</text>
<text x="211.1" y="261.7">LED1</text>
<text x="194.5" y="265.9">1k</text>
<text x="211.1" y="264.9">XL-1608UGC-04</text>
</g>
<g font-size="3.2" fill="#00f">
<text x="125" y="28.2">2</text>
<text x="137.6" y="28.2">1</text>
<text x="312" y="24.6">1</text>
<text x="312" y="28.2">2</text>
<text x="31.1" y="31.7">31</text>
<text x="31.1" y="35.2">32</text>
<text x="36.6" y="33.4">IO35</text>
<text x="50.8" y="33.4">IO48</text>
<text x="60.1" y="35.2">29</text>
<text x="60.1" y="31.7">30</text>
<text x="125" y="31.7">3</text>
<text x="137.6" y="31.7">4</text>
<text x="312" y="31.7">3</text>
<text x="312" y="35.2">4</text>
<text x="31.1" y="38.7">33</text>
<text x="36.6" y="37">IO36</text>
<text x="36.6" y="40.5">IO37</text>
<text x="50.8" y="40.5">IO33</text>
<text x="50.8" y="37">IO34</text>
<text x="60.1" y="38.7">28</text>
<text x="312" y="38.7">5</text>
<text x="31.1" y="42.3">34</text>
<text x="31.1" y="45.8">35</text>
<text x="36.6" y="44">IO38</text>
<text x="36.6" y="47.6">IO39</text>
<text x="50.8" y="47.6">IO26</text>
<text x="50.8" y="44">IO47</text>
<text x="60.1" y="45.8">26</text>
<text x="60.1" y="42.3">27</text>
<text x="312" y="42.3">6</text>
<text x="31.1" y="49.3">36</text>
<text x="31.1" y="52.8">37</text>
<text x="36.6" y="51.1">IO40</text>
<text x="50.8" y="51.1">IO21</text>
<text x="60.1" y="52.8">24</text>
<text x="60.1" y="49.3">25</text>
<text x="31.1" y="56.4">38</text>
<text x="31.1" y="59.9">39</text>
<text x="36.6" y="54.6">IO41</text>
<text x="36.6" y="58.1">IO42</text>
<text x="50.8" y="58.1">IO19</text>
<text x="50.8" y="54.6">IO20</text>
<text x="60.1" y="59.9">22</text>
<text x="60.1" y="56.4">23</text>
<text x="31.1" y="63.4">40</text>
<text x="36.6" y="61.7">TXD0</text>
<text x="36.6" y="65.2">RXD0</text>
<text x="50.8" y="65.2">IO17</text>
<text x="50.8" y="61.7">IO18</text>
<text x="60.1" y="63.4">21</text>
<text x="31.1" y="67">41</text>
<text x="36.6" y="68.7">IO45</text>
<text x="50.8" y="68.7">IO16</text>
<text x="60.1" y="70.5">19</text>
<text x="60.1" y="67">20</text>
<text x="31.1" y="77.5">44</text>
<text x="50.8" y="75.8">IO14</text>
<text x="50.8" y="72.2">IO15</text>
<text x="60.1" y="77.5">17</text>
<text x="60.1" y="74">18</text>
<text x="31.1" y="81.1">45</text>
<text x="36.6" y="79.3">IO46</text>
<text x="36.6" y="82.8">EN</text>
<text x="50.8" y="82.8">IO12</text>
<text x="50.8" y="79.3">IO13</text>
<text x="60.1" y="81.1">16</text>
<text x="105.6" y="79.3">2</text>
<text x="105.6" y="82.8">3</text>
<text x="118.2" y="79.3">1</text>
<text x="118.2" y="82.8">4</text>
<text x="50.8" y="89.9">IO10</text>
<text x="50.8" y="86.4">IO11</text>
<text x="60.1" y="88.1">14</text>
<text x="60.1" y="84.6">15</text>
<text x="52.8" y="93.4">IO9</text>
<text x="60.1" y="95.2">12</text>
<text x="60.1" y="91.7">13</text>
<text x="52.8" y="100.5">IO7</text>
<text x="52.8" y="96.9">IO8</text>
<text x="60.1" y="98.7">11</text>
<text x="52.8" y="107.5">IO5</text>
<text x="52.8" y="104">IO6</text>
<text x="60.1" y="105.8">9</text>
<text x="60.1" y="102.2">10</text>
<text x="52.8" y="111.1">IO4</text>
<text x="60.1" y="112.8">7</text>
<text x="60.1" y="109.3">8</text>
<text x="52.8" y="118.1">IO2</text>
<text x="52.8" y="114.6">IO3</text>
<text x="60.1" y="119.9">5</text>
<text x="60.1" y="116.3">6</text>
<text x="52.8" y="125.2">IO0</text>
<text x="52.8" y="121.6">IO1</text>
<text x="60.1" y="123.4">4</text>
<text x="52.5" y="128.7">3V3</text>
<text x="60.1" y="126.9">3</text>
<text x="48.7" y="137.2" transform="rotate(-90 48.7 137.2)">GND</text>
<text x="223.8" y="148.1">1</text>
<text x="223.8" y="151.6">2</text>
<text x="223.8" y="155.2">3</text>
<text x="223.8" y="158.7">4</text>
<text x="223.8" y="162.2">5</text>
<text x="223.8" y="165.7">6</text>
<text x="332.9" y="209.8">1</text>
<text x="363.5" y="209.8">5</text>
<text x="34.8" y="215.1">2</text>
<text x="48.6" y="213.4">SHELL</text>
<text x="60.1" y="211.6">14</text>
<text x="336.4" y="211.6">VIN</text>
<text x="353.1" y="211.6">VOUT</text>
<text x="34.8" y="218.7">3</text>
<text x="38.3" y="216.9">VBUS</text>
<text x="38.3" y="220.4">SBU2</text>
<text x="332.9" y="216.9">3</text>
<text x="336.4" y="218.7">CE</text>
<text x="357.5" y="218.7">NC</text>
<text x="363.5" y="216.9">4</text>
<text x="34.8" y="222.2">4</text>
<text x="34.8" y="225.7">5</text>
<text x="38.3" y="223.9">CC1</text>
<text x="38.3" y="227.5">DN2</text>
<text x="34.8" y="229.2">6</text>
<text x="34.8" y="232.8">7</text>
<text x="38.3" y="231">DP1</text>
<text x="34.8" y="236.3">8</text>
<text x="34.8" y="239.8">9</text>
<text x="38.3" y="234.5">DN1</text>
<text x="38.3" y="238.1">DP2</text>
<text x="32.8" y="243.3">10</text>
<text x="38.3" y="241.6">SBU1</text>
<text x="38.3" y="245.1">CC2</text>
<text x="32.8" y="246.9">11</text>
<text x="38.3" y="248.6">VBUS</text>
<text x="60.1" y="250.4">13</text>
<text x="48.6" y="252.2">SHELL</text>
</g>
<g font-size="3.2">
<text x="31.1" y="70.5">42</text>
<text x="31.1" y="74">43</text>
<text x="36.6" y="72.2">GND</text>
<text x="36.6" y="75.8">GND</text>
<text x="31.1" y="84.6">46</text>
<text x="31.1" y="88.1">47</text>
<text x="36.6" y="86.4">GND</text>
<text x="36.6" y="89.9">GND</text>
<text x="31.1" y="91.7">48</text>
<text x="31.1" y="95.2">49</text>
<text x="36.6" y="93.4">GND</text>
<text x="31.1" y="98.7">50</text>
<text x="36.6" y="96.9">GND</text>
<text x="36.6" y="100.5">GND</text>
<text x="31.1" y="102.2">51</text>
<text x="31.1" y="105.8">52</text>
<text x="36.6" y="104">GND</text>
<text x="36.6" y="107.5">GND</text>
<text x="31.1" y="109.3">53</text>
<text x="31.1" y="112.8">54</text>
<text x="36.6" y="111.1">GND</text>
<text x="31.1" y="116.3">55</text>
<text x="31.1" y="119.9">56</text>
<text x="36.6" y="114.6">GND</text>
<text x="36.6" y="118.1">GND</text>
<text x="31.1" y="123.4">57</text>
<text x="36.6" y="121.6">GND</text>
<text x="36.6" y="125.2">GND</text>
<text x="31.1" y="126.9">58</text>
<text x="31.1" y="130.5">59</text>
<text x="36.6" y="128.7">GND</text>
<text x="60.1" y="130.5">2</text>
<text x="31.1" y="134">60</text>
<text x="36.6" y="132.2">GND</text>
<text x="36.6" y="135.7">GND</text>
<text x="51.4" y="135.7">GND</text>
<text x="51.4" y="132.2">GND</text>
<text x="60.1" y="134">1</text>
<text x="34.8" y="211.6">1</text>
<text x="38.3" y="213.4">GND</text>
<text x="332.9" y="213.4">2</text>
<text x="336.4" y="215.1">VSS</text>
<text x="32.8" y="250.4">12</text>
<text x="38.3" y="252.2">GND</text>
</g>
<g font-size="2.5" fill="#00f">
<text x="197.7" y="24.6">1</text>
<text x="220.5" y="24.6">4</text>
<text x="197.7" y="31.7">2</text>
<text x="220.5" y="31.7">3</text>
</g>
</svg>
